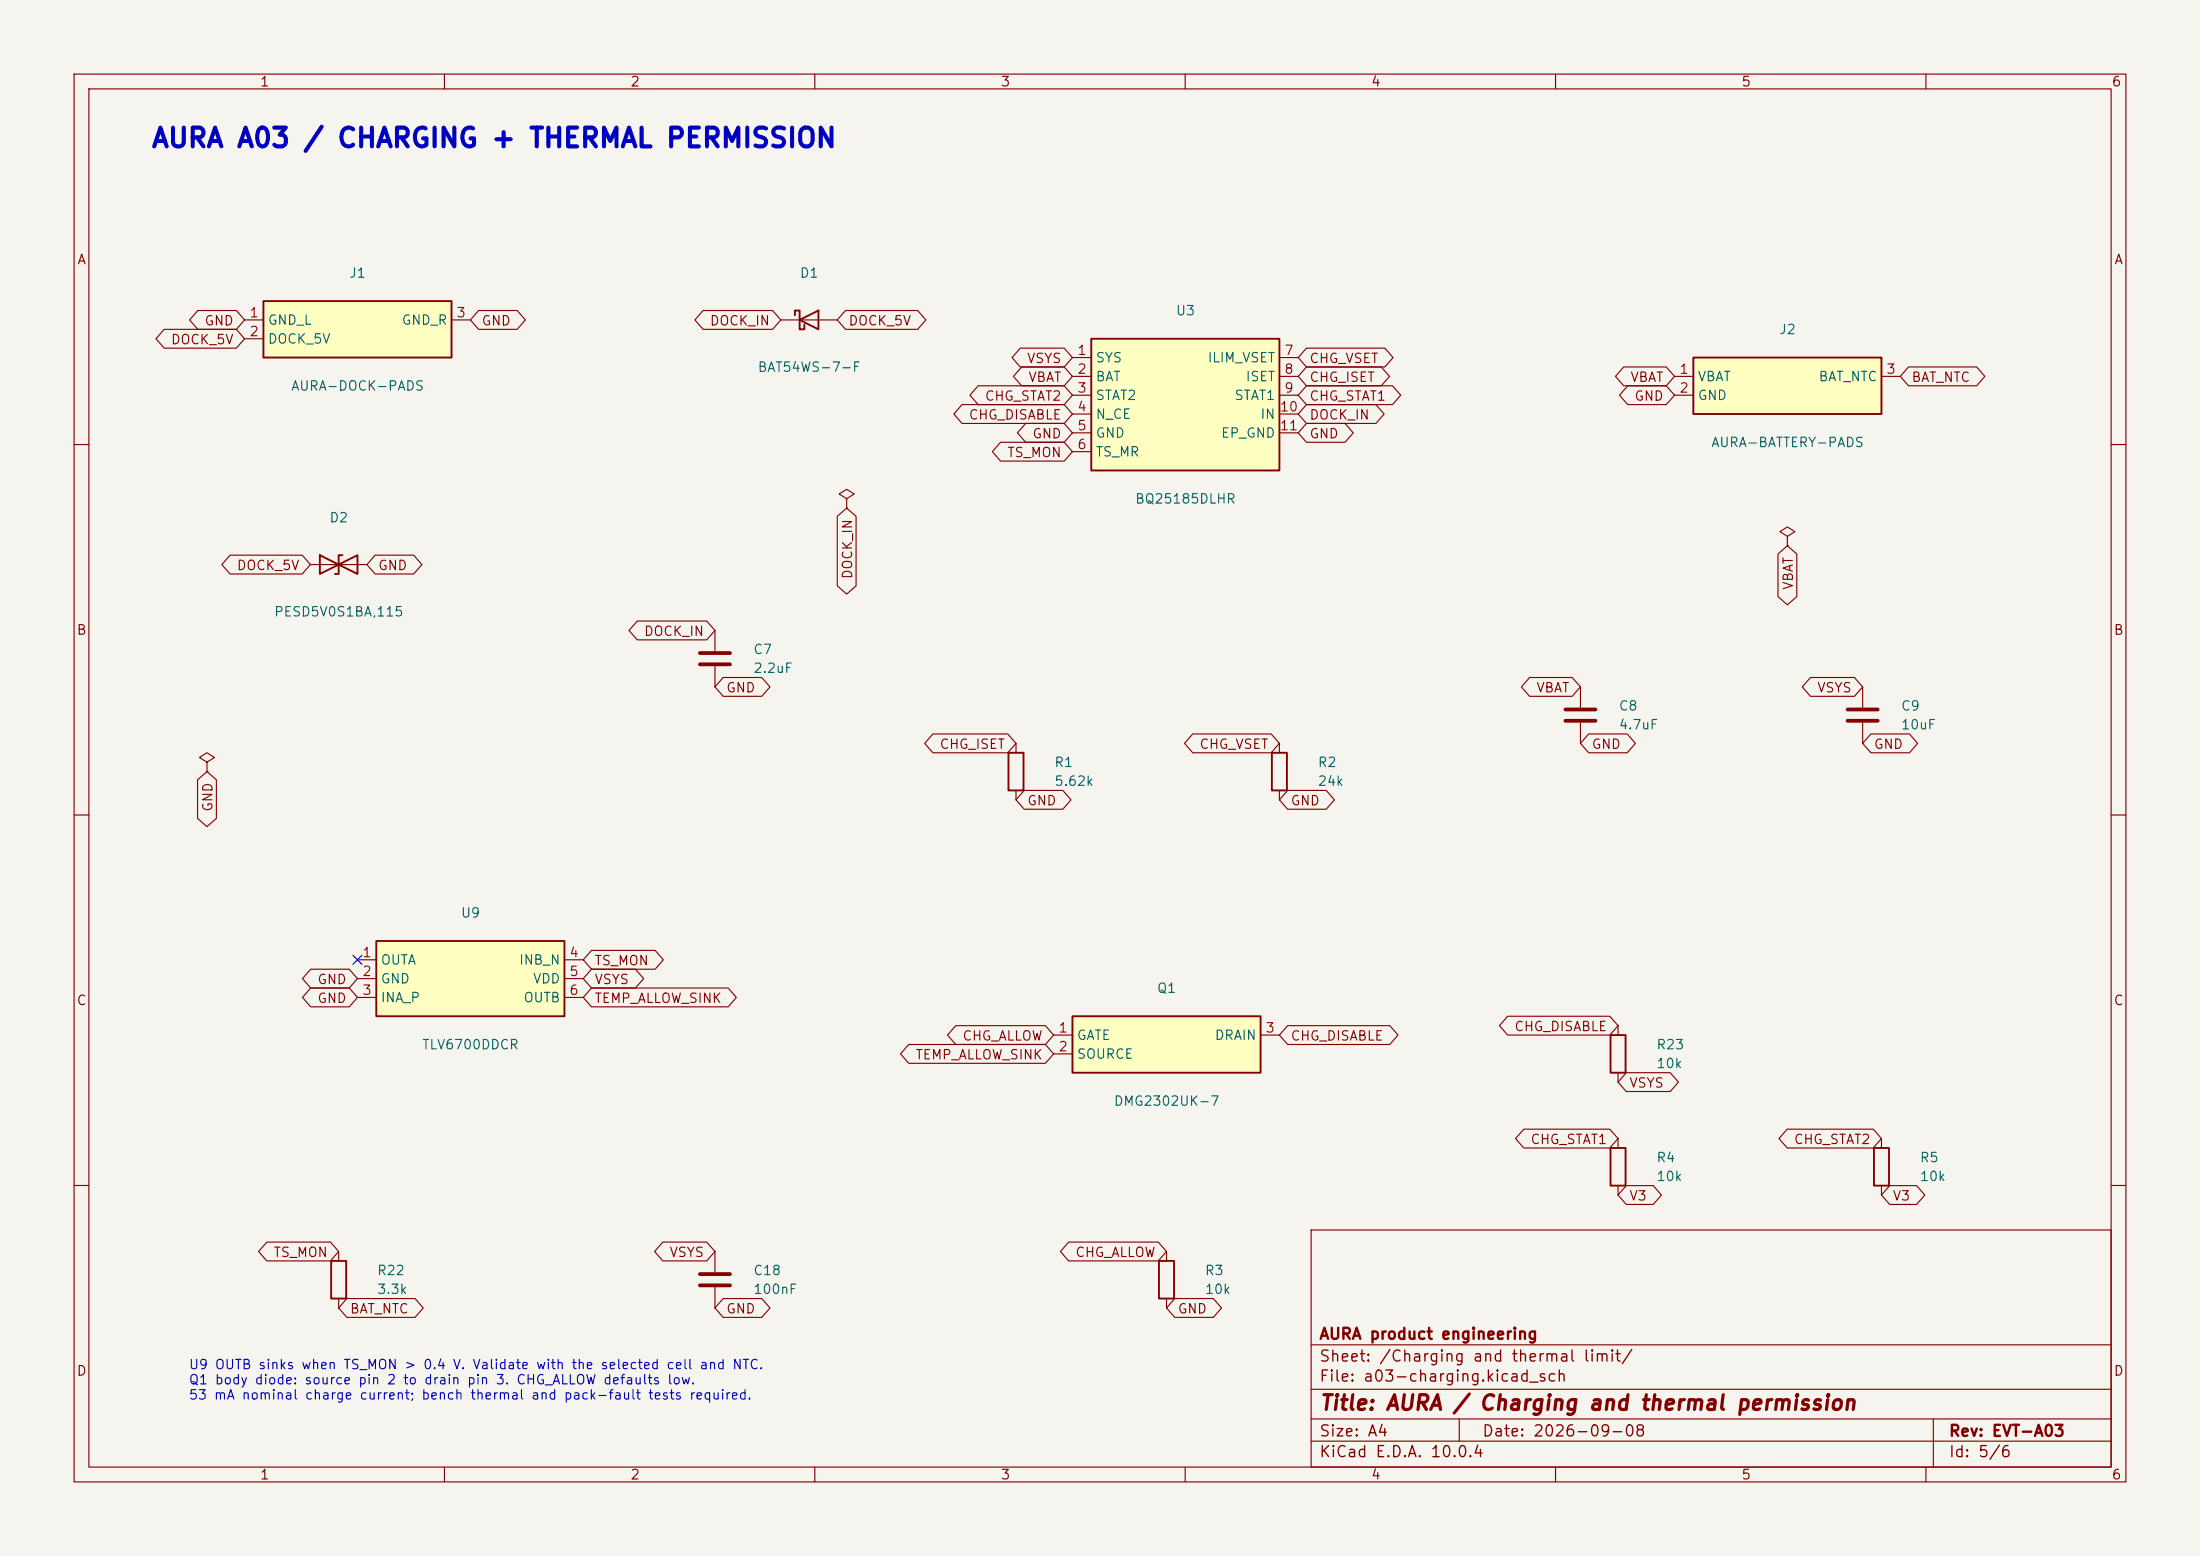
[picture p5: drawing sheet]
<svg xmlns="http://www.w3.org/2000/svg" width="297mm" height="210mm" viewBox="0 0 297 210" stroke-linecap="round" stroke-linejoin="round" font-family="sans-serif">
<path d="M0 0h297v210h-297z" fill="#f5f4ef" stroke="#f5f4ef" stroke-width=".14"/>
<g fill="none" stroke="#840000" stroke-width=".15">
<path d="M10 10h277v190h-277zM12 12h273v186h-273zM60 10v2M110 10v2M160 10v2M210 10v2M260 10v2M10 60h2M41.9 76.2h7.6M285 60h2M10 110h2M285 110h2"/>
<path d="M10 160h2M177 166h108v32h-108zM285 160h2M60 198v2M110 198v2M160 198v2M177 194.5h108M177 191.5h108M177 187.5h108M177 181.5h108M197 191.5v3M210 198v2"/>
<path d="M260 198v2M261 191.5v6.5"/>
</g>
<path d="M43.2 74.9v2.6l5.1-2.6v2.6zM46.2 74.9h-.5v2.6h-.5" fill="none" stroke="#840000" stroke-width=".25"/>
<path d="M147.3 45.7h25.4v17.8h-25.4z" fill="#ffffc2"/>
<path d="M147.3 45.7h25.4v17.8h-25.4z" fill="none" stroke="#840000" stroke-width=".25"/>
<path d="M144.8 48.3h2.5M144.8 50.8h2.5M144.8 53.3h2.5M144.8 55.9h2.5M144.8 58.4h2.5M172.7 48.3h2.6M172.7 50.8h2.6M172.7 53.3h2.6M172.7 55.9h2.6M172.7 58.4h2.6M144.8 61h2.5" fill="none" stroke="#840000" stroke-width=".15"/>
<path d="M50.8 127h25.4v10.2h-25.4z" fill="#ffffc2"/>
<path d="M136.1 101.6h2.1v5.1h-2.1zM50.8 127h25.4v10.2h-25.4z" fill="none" stroke="#840000" stroke-width=".25"/>
<path d="M137.2 100.3v1.3M137.2 106.7v1.3M48.3 129.5h2.5M48.3 132.1h2.5M48.3 134.6h2.5M76.2 129.5h2.5M76.2 132.1h2.5M76.2 134.6h2.5" fill="none" stroke="#840000" stroke-width=".15"/>
<path d="M35.6 40.6h25.4v7.7h-25.4z" fill="#ffffc2"/>
<path d="M35.6 40.6h25.4v7.7h-25.4zM107.3 42.5v-.6h.6v2.6h.7v-.7M107.9 43.2l2.6-1.3v2.6zM253 154.9h2v5.1h-2zM44.7 170.2h2v5.1h-2z" fill="none" stroke="#840000" stroke-width=".25"/>
<g fill="none" stroke="#840000" stroke-width=".15">
<path d="M33 43.2h2.6M33 45.7h2.6M61 43.2h2.5M105.4 43.2h7.6M114.3 67.3l1-.6-1-.7-1 .7 1 .6v1.3M114.3 68.6h.1M241.3 72.4l1-.6-1-.7-1 .7 1 .6v1.3M241.3 73.7h.1M96.5 85.1v2.8M96.5 89.9v2.8M27.9 102.9l1.1-.7-1.1-.6-1 .6 1 .7v1.2M27.9 104.1h.1"/>
<path d="M254 153.7v1.2M45.7 168.9v1.3M45.7 175.3v1.2M96.5 168.9v2.8M96.5 173.7v2.8M254 160v1.3"/>
</g>
<path d="M94.5 88.1h4.1M94.5 89.7h4.1M94.5 172h4.1M94.5 173.5h4.1" fill="none" stroke="#840000" stroke-width=".51"/>
<path d="M144.8 137.2h25.4v7.6h-25.4z" fill="#ffffc2"/>
<path d="M171.7 101.6h2v5.1h-2zM144.8 137.2h25.4v7.6h-25.4zM217.4 139.7h2.1v5.1h-2.1zM217.4 154.9h2.1v5.1h-2.1zM156.5 170.2h2v5.1h-2z" fill="none" stroke="#840000" stroke-width=".25"/>
<g fill="none" stroke="#840000" stroke-width=".15">
<path d="M213.4 92.7v2.8M213.4 97.5v2.8M172.7 100.3v1.3M172.7 106.7v1.3M142.2 139.7h2.6M170.2 139.7h2.5M218.4 138.4v1.3M142.2 142.2h2.6M218.4 144.8v1.3M218.4 153.7v1.2M157.5 168.9v1.3M157.5 175.3v1.2"/>
<path d="M218.4 160v1.3"/>
</g>
<path d="M211.3 95.8h4.1M211.3 97.3h4.1" fill="none" stroke="#840000" stroke-width=".51"/>
<path d="M228.6 48.3h25.4v7.6h-25.4z" fill="#ffffc2"/>
<path d="M228.6 48.3h25.4v7.6h-25.4z" fill="none" stroke="#840000" stroke-width=".25"/>
<g fill="none" stroke="#840000" stroke-width=".15">
<path d="M22.2 44.4h9.7l1.1 1.3-1.1 1.3h-9.7l-1.1-1.3zM26.7 41.9h5.2l1.1 1.3-1.1 1.3h-5.2l-1.1-1.3zM64.6 41.9h5.2l1.1 1.3-1.1 1.3h-5.2l-1.1-1.3zM94.9 41.9h9.4l1.1 1.3-1.1 1.3h-9.4l-1.1-1.3zM114.1 41.9h9.8l1.1 1.3-1.1 1.3h-9.8l-1.1-1.3zM129.9 54.6h13.8l1.1 1.3-1.1 1.3h-13.8l-1.1-1.3zM132.1 52.1h11.6l1.1 1.2-1.1 1.3h-11.6l-1.2-1.3zM135.1 59.7h8.6l1.1 1.3-1.1 1.2h-8.6l-1.1-1.2zM137.7 47h6l1.1 1.3-1.1 1.2h-6l-1.1-1.2zM137.9 49.5h5.8l1.1 1.3-1.1 1.3h-5.8l-1.1-1.3zM138.5 57.1h5.2l1.1 1.3-1.1 1.3h-5.2l-1.1-1.3zM176.4 47h10.6l1.1 1.3-1.1 1.2h-10.6l-1.1-1.2z"/>
<path d="M176.4 52.1h11.6l1.1 1.2-1.1 1.3h-11.6l-1.1-1.3zM176.4 57.1h5.2l1.1 1.3-1.1 1.3h-5.2l-1.1-1.3zM176.4 49.5h10.1l1.1 1.3-1.1 1.3h-10.1l-1.1-1.3zM176.4 54.6h9.3l1.2 1.3-1.2 1.3h-9.3l-1.1-1.3zM219.2 49.5h5.7l1.2 1.3-1.2 1.3h-5.7l-1.1-1.3zM219.7 52.1h5.2l1.2 1.2-1.2 1.3h-5.2l-1.1-1.3zM226.1 50.8h2.5M226.1 53.3h2.5M254 50.8h2.5M257.7 49.5h9.1l1.2 1.3-1.2 1.3h-9.1l-1.2-1.3zM31.1 74.9h9.7l1.1 1.3-1.1 1.3h-9.7l-1.2-1.3zM50.6 74.9h5.2l1.2 1.3-1.2 1.3h-5.2l-1.1-1.3z"/>
<path d="M113 69.7l1.3-1.1 1.3 1.1v9.4l-1.3 1.1-1.3-1.1zM240 74.8l1.3-1.1 1.3 1.1v5.7l-1.3 1.1-1.3-1.1zM86 83.8h9.4l1.1 1.3-1.1 1.3h-9.4l-1.1-1.3zM97.6 91.4h5.2l1.1 1.3-1.1 1.3h-5.2l-1.1-1.3zM125.9 99.1h10.1l1.2 1.2-1.2 1.3h-10.1l-1.1-1.3zM161 99.1h10.6l1.1 1.2-1.1 1.3h-10.6l-1.1-1.3zM206.5 91.4h5.7l1.2 1.3-1.2 1.3h-5.7l-1.1-1.3zM214.5 99.1h5.2l1.1 1.2-1.1 1.3h-5.2l-1.1-1.3zM244.4 91.4h5.9l1.2 1.3-1.2 1.3h-5.9l-1.1-1.3zM251.5 92.7v2.8M251.5 97.5v2.8M252.6 99.1h5.2l1.1 1.2-1.1 1.3h-5.2l-1.1-1.3z"/>
<path d="M26.7 105.3l1.2-1.2 1.3 1.2v5.2l-1.3 1.1-1.2-1.1zM138.3 106.7h5.2l1.1 1.3-1.1 1.2h-5.2l-1.1-1.2zM173.8 106.7h5.2l1.1 1.3-1.1 1.2h-5.2l-1.1-1.2zM41.9 130.8h5.2l1.2 1.3-1.2 1.3h-5.2l-1.1-1.3zM41.9 133.3h5.2l1.2 1.3-1.2 1.3h-5.2l-1.1-1.3zM79.9 128.3h8.5l1.2 1.2-1.2 1.3h-8.5l-1.2-1.3zM79.9 130.8h5.9l1.1 1.3-1.1 1.3h-5.9l-1.2-1.3zM79.9 133.3h18.4l1.1 1.3-1.1 1.3h-18.4l-1.2-1.3zM129 138.4h12.1l1.1 1.3-1.1 1.3h-12.1l-1.1-1.3zM173.8 138.4h13.8l1.1 1.3-1.1 1.3h-13.8l-1.1-1.3zM203.5 137.2h13.8l1.1 1.2-1.1 1.3h-13.8l-1.1-1.3zM122.7 141h18.4l1.1 1.2-1.1 1.3h-18.4l-1.1-1.3z"/>
<path d="M205.7 152.4h11.6l1.1 1.3-1.1 1.2h-11.6l-1.1-1.2zM219.6 144.8h5.9l1.1 1.3-1.1 1.2h-5.9l-1.2-1.2zM241.3 152.4h11.6l1.1 1.3-1.1 1.2h-11.6l-1.1-1.2zM36 167.6h8.6l1.1 1.3-1.1 1.3h-8.6l-1.1-1.3zM46.8 175.3h9.2l1.1 1.2-1.1 1.3h-9.2l-1.1-1.3zM89.5 167.6h5.9l1.1 1.3-1.1 1.3h-5.9l-1.1-1.3zM97.6 175.3h5.2l1.1 1.2-1.1 1.3h-5.2l-1.1-1.3zM144.3 167.6h12.1l1.1 1.3-1.1 1.3h-12.1l-1.1-1.3zM158.6 175.3h5.2l1.1 1.2-1.1 1.3h-5.2l-1.1-1.3zM219.6 160h3.6l1.1 1.3-1.1 1.3h-3.6l-1.2-1.3zM255.1 160h3.6l1.2 1.3-1.2 1.3h-3.6l-1.1-1.3z"/>
</g>
<path d="M249.4 95.8h4.1M249.4 97.3h4.1" fill="none" stroke="#840000" stroke-width=".51"/>
<path d="M47.7 128.9l1.2 1.2M48.9 128.9l-1.2 1.2" fill="none" stroke="#000084" stroke-width=".15"/>
<text font-size="2.5" fill="#0000c2" x="20.3" y="20.5">AURA A03 / CHARGING + THERMAL PERMISSION</text>
<text font-size="2" fill="#840000" x="178" y="190.8">Title: AURA / Charging and thermal permission</text>
<g font-size="1.5" fill="#840000">
<text x="178" y="184.2">Sheet: /Charging and thermal limit/</text>
<text x="178" y="181.2">AURA product engineering</text>
<text x="178" y="186.9">File: a03-charging.kicad_sch</text>
<text x="178" y="197.1">KiCad E.D.A. 10.0.4</text>
<text x="178" y="194.3">Size: A4</text>
<text x="200" y="194.3">Date: 2026-09-08</text>
<text x="263" y="194.3">Rev: EVT-A03</text>
<text x="263" y="197.1">Id: 5/6</text>
</g>
<g font-size="1.3" fill="#840000">
<text x="35" y="12">1</text>
<text x="85" y="12">2</text>
<text x="135" y="12">3</text>
<text x="185" y="12">4</text>
<text x="235" y="12">5</text>
<text x="285" y="12">6</text>
<text x="10.3" y="36">A</text>
<text x="285.3" y="36">A</text>
<text x="23" y="46.8">DOCK_5V</text>
<text x="27.5" y="44.2">GND</text>
<text x="64.9" y="44.2">GND</text>
<text x="95.7" y="44.2">DOCK_IN</text>
<text x="114.5" y="44.2">DOCK_5V</text>
<text x="138.6" y="49.3">VSYS</text>
<text x="138.7" y="51.9">VBAT</text>
<text x="176.7" y="49.3">CHG_VSET</text>
<text x="176.7" y="51.9">CHG_ISET</text>
<text x="220" y="51.9">VBAT</text>
<text x="258" y="51.9">BAT_NTC</text>
<text x="130.7" y="56.9">CHG_DISABLE</text>
<text x="132.9" y="54.4">CHG_STAT2</text>
<text x="139.3" y="59.5">GND</text>
<text x="176.7" y="54.4">CHG_STAT1</text>
<text x="176.7" y="59.5">GND</text>
<text x="176.7" y="56.9">DOCK_IN</text>
<text x="220.6" y="54.4">GND</text>
<text x="135.9" y="62">TS_MON</text>
<text x="31.9" y="77.3">DOCK_5V</text>
<text x="51" y="77.3">GND</text>
<text x="115.4" y="78.3" transform="rotate(-90 115.4 78.3)">DOCK_IN</text>
<text x="242.4" y="79.7" transform="rotate(-90 242.4 79.7)">VBAT</text>
<text x="10.3" y="86">B</text>
<text x="86.8" y="86.2">DOCK_IN</text>
<text x="285.3" y="86">B</text>
<text x="97.9" y="93.8">GND</text>
<text x="207.3" y="93.8">VBAT</text>
<text x="245.2" y="93.8">VSYS</text>
<text x="126.8" y="101.4">CHG_ISET</text>
<text x="161.8" y="101.4">CHG_VSET</text>
<text x="214.8" y="101.4">GND</text>
<text x="252.9" y="101.4">GND</text>
<text x="29" y="109.6" transform="rotate(-90 29 109.6)">GND</text>
<text x="138.6" y="109">GND</text>
<text x="174.1" y="109">GND</text>
<text x="80.2" y="130.6">TS_MON</text>
<text x="10.3" y="136">C</text>
<text x="42.8" y="133.1">GND</text>
<text x="42.8" y="135.7">GND</text>
<text x="80.2" y="133.1">VSYS</text>
<text x="80.2" y="135.7">TEMP_ALLOW_SINK</text>
<text x="285.3" y="136">C</text>
<text x="123.5" y="143.3">TEMP_ALLOW_SINK</text>
<text x="129.8" y="140.8">CHG_ALLOW</text>
<text x="174.1" y="140.8">CHG_DISABLE</text>
<text x="204.3" y="139.5">CHG_DISABLE</text>
<text x="219.9" y="147.1">VSYS</text>
<text x="206.5" y="154.7">CHG_STAT1</text>
<text x="242.1" y="154.7">CHG_STAT2</text>
<text x="219.9" y="162.4">V3</text>
<text x="255.4" y="162.4">V3</text>
<text x="36.8" y="170">TS_MON</text>
<text x="90.3" y="170">VSYS</text>
<text x="145.1" y="170">CHG_ALLOW</text>
<text x="47.1" y="177.6">BAT_NTC</text>
<text x="97.9" y="177.6">GND</text>
<text x="158.9" y="177.6">GND</text>
<text x="10.3" y="186">D</text>
<text x="285.3" y="186">D</text>
<text x="35" y="200">1</text>
<text x="85" y="200">2</text>
<text x="135" y="200">3</text>
<text x="185" y="200">4</text>
<text x="235" y="200">5</text>
<text x="285" y="200">6</text>
</g>
<g font-size="1.3" fill="#006464">
<text x="47.1" y="37.8">J1</text>
<text x="107.9" y="37.8">D1</text>
<text x="36.1" y="44.2">GND_L</text>
<text x="36.1" y="46.7">DOCK_5V</text>
<text x="54.1" y="44.2">GND_R</text>
<text x="158.6" y="42.9">U3</text>
<text x="240.1" y="45.4">J2</text>
<text x="39.2" y="53">AURA-DOCK-PADS</text>
<text x="102.2" y="50.5">BAT54WS-7-F</text>
<text x="147.8" y="49.2">SYS</text>
<text x="147.8" y="51.8">BAT</text>
<text x="162.9" y="49.2">ILIM_VSET</text>
<text x="168.1" y="51.8">ISET</text>
<text x="229.1" y="51.8">VBAT</text>
<text x="245.4" y="51.8">BAT_NTC</text>
<text x="147.8" y="54.3">STAT2</text>
<text x="147.8" y="56.9">N_CE</text>
<text x="147.8" y="59.4">GND</text>
<text x="164.8" y="59.4">EP_GND</text>
<text x="166.6" y="54.3">STAT1</text>
<text x="170.1" y="56.9">IN</text>
<text x="229.1" y="54.3">GND</text>
<text x="147.8" y="61.9">TS_MR</text>
<text x="230.9" y="60.7">AURA-BATTERY-PADS</text>
<text x="44.4" y="70.8">D2</text>
<text x="153.1" y="68.3">BQ25185DLHR</text>
<text x="36.9" y="83.5">PESD5V0S1BA,115</text>
<text x="101.6" y="88.6">C7</text>
<text x="101.6" y="91.1">2.2uF</text>
<text x="218.4" y="96.2">C8</text>
<text x="218.4" y="98.8">4.7uF</text>
<text x="256.5" y="96.2">C9</text>
<text x="256.5" y="98.8">10uF</text>
<text x="142.2" y="103.8">R1</text>
<text x="142.2" y="106.4">5.62k</text>
<text x="177.8" y="103.8">R2</text>
<text x="177.8" y="106.4">24k</text>
<text x="62.1" y="124.2">U9</text>
<text x="51.3" y="130.5">OUTA</text>
<text x="70" y="130.5">INB_N</text>
<text x="51.3" y="133.1">GND</text>
<text x="51.3" y="135.6">INA_P</text>
<text x="70.6" y="135.6">OUTB</text>
<text x="71.9" y="133.1">VDD</text>
<text x="156.1" y="134.3">Q1</text>
<text x="56.9" y="141.9">TLV6700DDCR</text>
<text x="145.3" y="140.7">GATE</text>
<text x="145.3" y="143.2">SOURCE</text>
<text x="163.9" y="140.7">DRAIN</text>
<text x="223.5" y="141.9">R23</text>
<text x="150.3" y="149.6">DMG2302UK-7</text>
<text x="223.5" y="144.5">10k</text>
<text x="223.5" y="157.2">R4</text>
<text x="223.5" y="159.7">10k</text>
<text x="259.1" y="157.2">R5</text>
<text x="259.1" y="159.7">10k</text>
<text x="50.8" y="172.4">R22</text>
<text x="101.6" y="172.4">C18</text>
<text x="162.6" y="172.4">R3</text>
<text x="50.8" y="175">3.3k</text>
<text x="101.6" y="175">100nF</text>
<text x="162.6" y="175">10k</text>
</g>
<g font-size="1.3" fill="#a90000">
<text x="33.6" y="43.2">1</text>
<text x="33.6" y="45.7">2</text>
<text x="61.5" y="43.2">3</text>
<text x="145.3" y="48.2">1</text>
<text x="145.3" y="50.8">2</text>
<text x="145.3" y="53.3">3</text>
<text x="173.3" y="48.2">7</text>
<text x="173.3" y="50.8">8</text>
<text x="173.3" y="53.3">9</text>
<text x="226.6" y="50.8">1</text>
<text x="226.6" y="53.3">2</text>
<text x="254.6" y="50.8">3</text>
<text x="145.3" y="55.9">4</text>
<text x="145.3" y="58.4">5</text>
<text x="172.7" y="55.9">10</text>
<text x="172.7" y="58.4">11</text>
<text x="145.3" y="60.9">6</text>
<text x="48.8" y="129.5">1</text>
<text x="76.8" y="129.5">4</text>
<text x="48.8" y="132.1">2</text>
<text x="48.8" y="134.6">3</text>
<text x="76.8" y="132.1">5</text>
<text x="76.8" y="134.6">6</text>
<text x="142.8" y="139.7">1</text>
<text x="142.8" y="142.2">2</text>
<text x="170.7" y="139.7">3</text>
</g>
<g font-size="1.3" fill="#0000c2">
<text x="25.4" y="185.1">U9 OUTB sinks when TS_MON &gt; 0.4 V. Validate with the selected cell and NTC.</text>
<text x="25.4" y="187.2">Q1 body diode: source pin 2 to drain pin 3. CHG_ALLOW defaults low.</text>
<text x="25.4" y="189.2">53 mA nominal charge current; bench thermal and pack-fault tests required.</text>
</g>
</svg>
